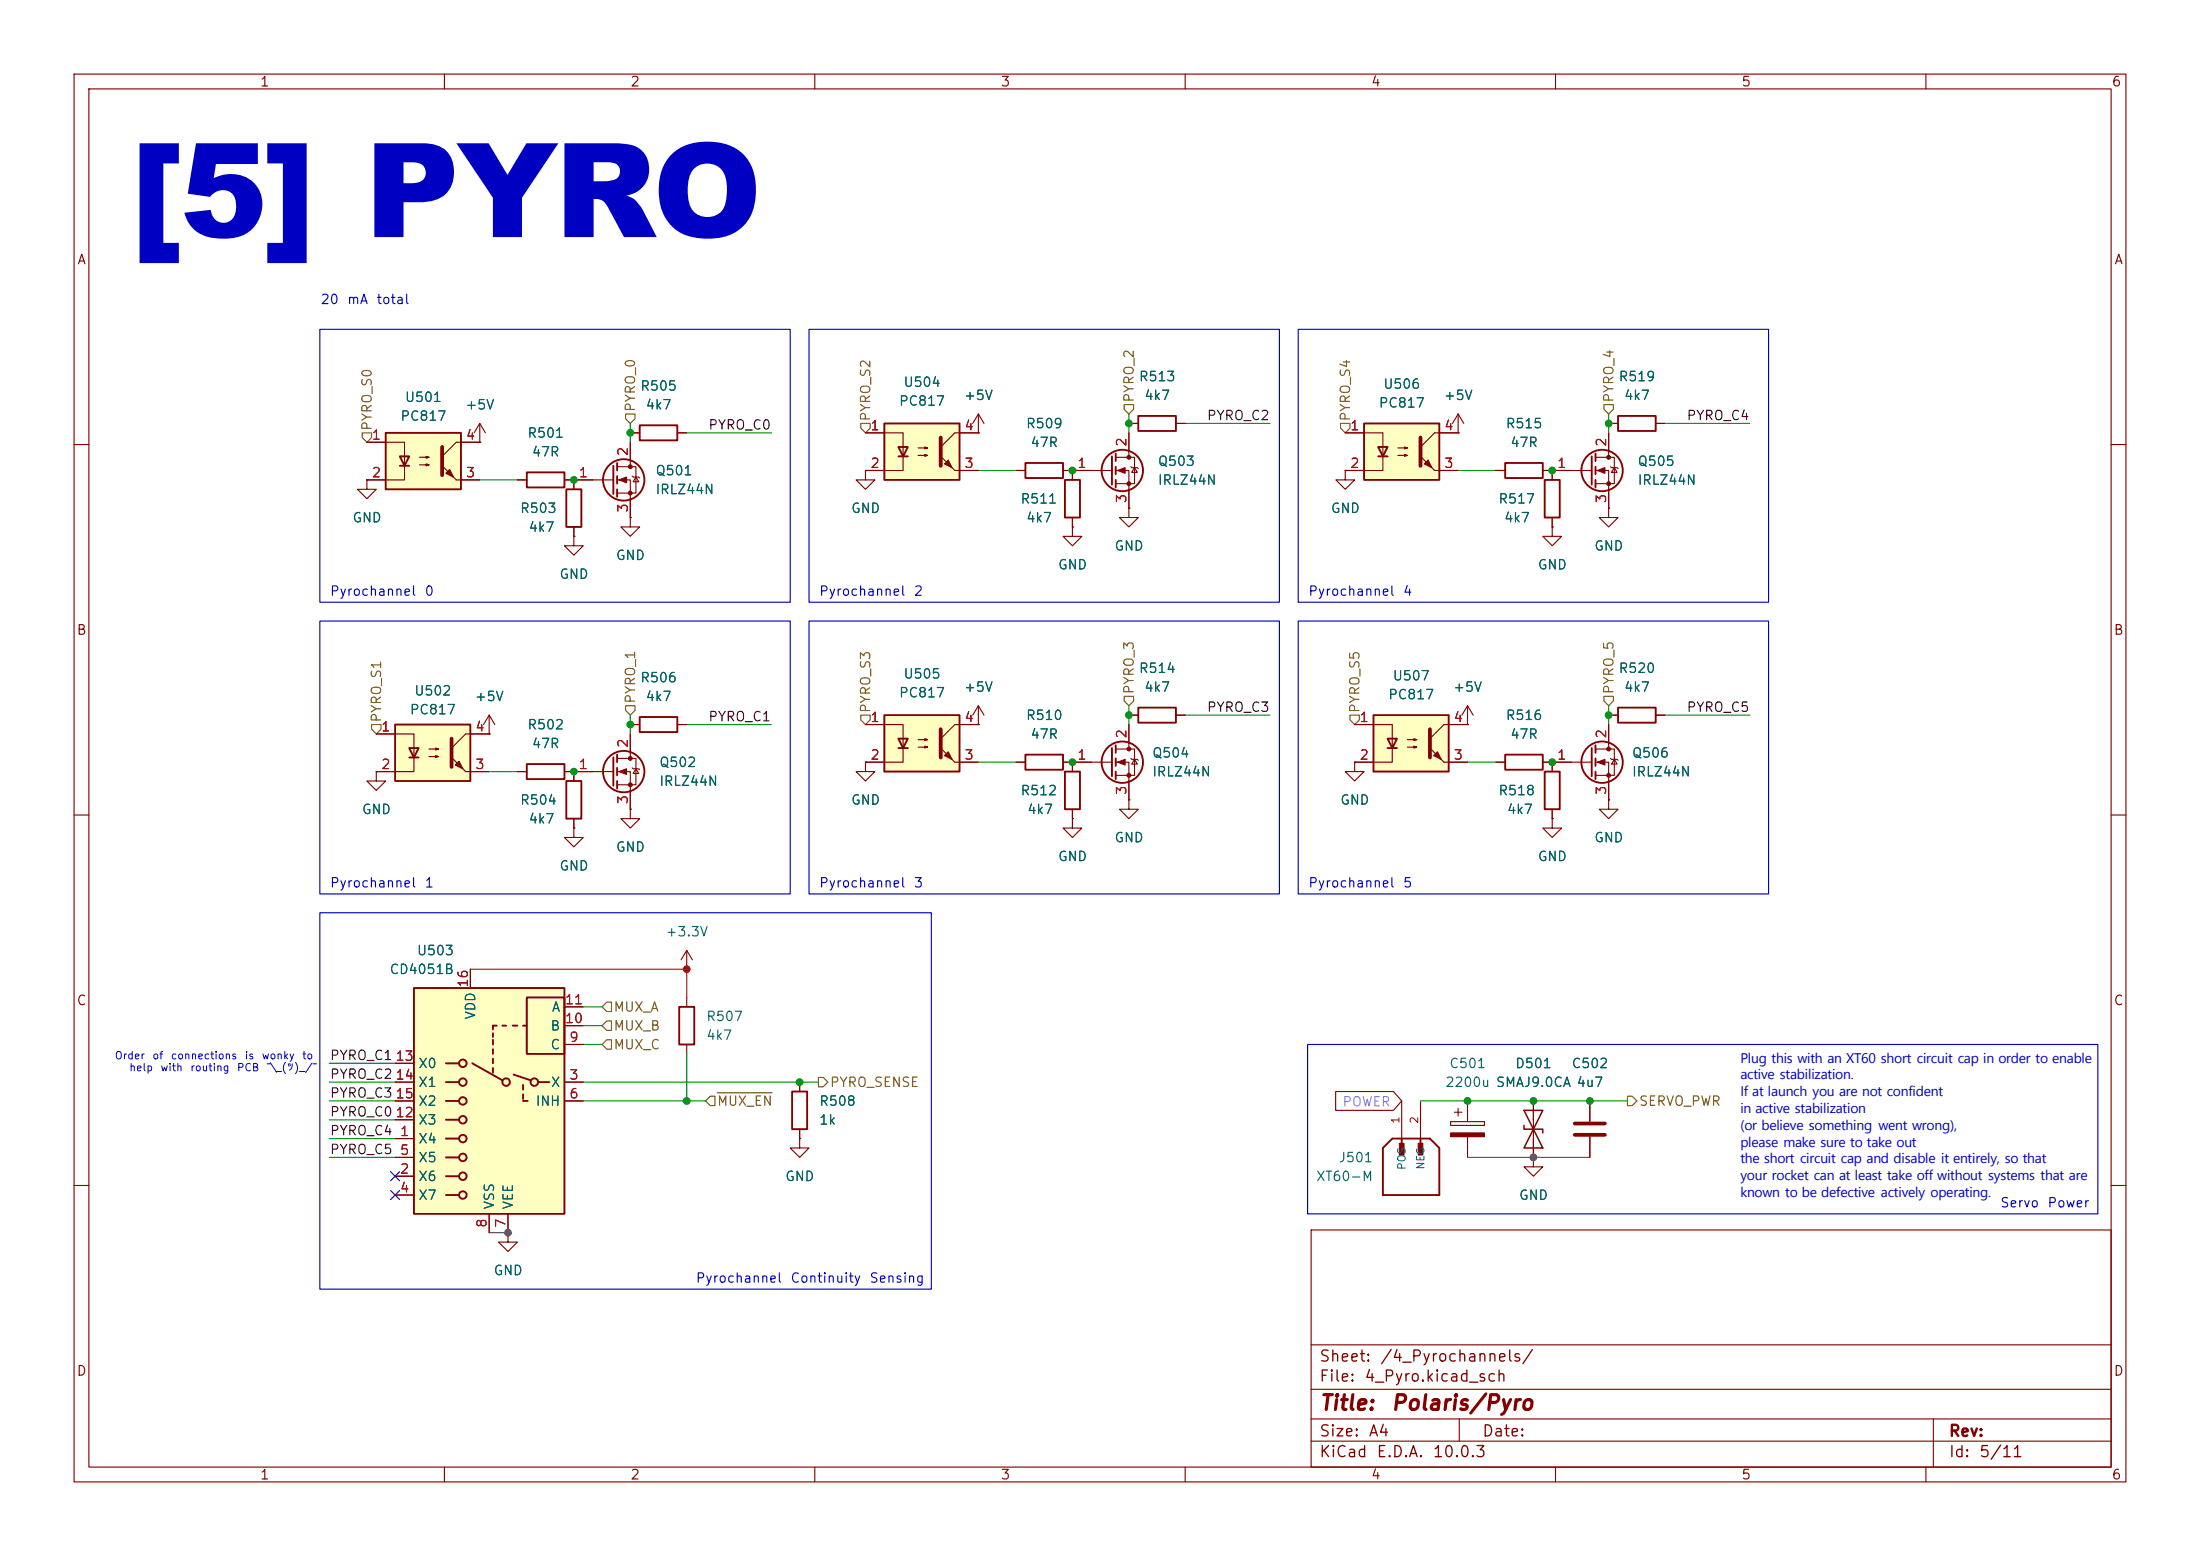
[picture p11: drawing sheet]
<svg xmlns="http://www.w3.org/2000/svg" width="297mm" height="210mm" viewBox="0 0 297 210" stroke-linecap="round" stroke-linejoin="round" font-family="sans-serif">
<g fill="none" stroke="#840000" stroke-width=".15">
<path d="M10 10h277v190h-277zM12 12h273v186h-273zM60 10v2M110 10v2M160 10v2M210 10v2M260 10v2M64.8 59.7h.1M64.8 57.2l-.8 1.2M64.8 57.2l.7 1.2M64.8 57.2v2.5M85.1 59.7v3.3"/>
<path d="M85.1 58.4h1.3M91.4 58.4h1.3M152.4 58.4v3.3M10 60h2M69.8 64.8h1.3M76.2 64.8h6.6M77.5 72.4v1.3h1.2l-1.2 1.2-1.3-1.2h1.3M77.5 72.4h.1M77.5 64.8v1.2M77.5 71.1v1.3M83.3 63h2.6v3.5h-2.6M83.3 64.8h1.8v5.1"/>
<path d="M85.1 69.9v1.2h1.3l-1.3 1.3-1.3-1.3h1.3M85.1 69.9h.1M85.3 64.3l.2 .1h.7l.2 .1M85.9 64.4l.3 .6h-.7zM137.2 63.5h1.2M143.5 63.5h6.6M144.8 63.5v1.3M144.8 69.9v1.2M150.6 61.7h2.6v3.6h-2.6M150.6 63.5h1.8v5.1M152.4 68.6v1.3h1.3l-1.3 1.2-1.3-1.2h1.3M152.4 68.6h.1"/>
<path d="M152.7 63l.1 .1h.7l.2 .1M153.2 63.1l.3 .7h-.7zM285 60h2M152.4 96.5h1.3M152.4 97.8v3.3M158.7 96.5h1.3M10 110h2M77.5 111.8v1.2h1.2l-1.2 1.3-1.3-1.3h1.3M77.5 111.8h.1M77.5 104.1v1.3M77.5 110.5v1.3M85.1 109.2v1.3h1.3l-1.3 1.3-1.3-1.3h1.3"/>
<path d="M85.1 109.2h.1M137.2 102.9h1.2M143.5 102.9h6.6M144.8 110.5v1.3h1.2l-1.2 1.2-1.3-1.2h1.3M144.8 110.5h.1M144.8 102.9v1.2M144.8 109.2v1.3M150.6 101.1h2.6v3.5h-2.6M150.6 102.9h1.8v5.1M152.4 108v1.2h1.3l-1.3 1.3-1.3-1.3h1.3M152.4 108h.1M152.7 102.4l.1 .1h.7l.2 .1"/>
<path d="M153.2 102.5l.3 .6h-.7zM285 110h2M107.9 153.7v1.2h1.3l-1.3 1.3-1.2-1.3h1.2M107.9 153.7h.1M107.9 146.1v1.2M107.9 152.4v1.3M207 156.2v1.3h1.3l-1.3 1.3-1.3-1.3h1.3M207 156.2h.1M10 160h2M177 166h108v32h-108zM285 160h2M60 198v2"/>
<path d="M110 198v2M160 198v2M177 194.5h108M177 191.5h108M177 187.5h108M177 181.5h108M197 191.5v3M210 198v2M260 198v2M261 191.5v6.5"/>
</g>
<g fill="none" stroke="#840000" stroke-width=".25">
<path d="M86.4 57.4h5v2h-5zM71.1 63.8h5.1v2h-5.1zM76.5 66h2v5.1h-2zM82.8 62.9v3.8M83.3 62.5v1M83.3 64.3v1M83.3 66v1.1M138.4 62.5h5.1v2h-5.1zM143.8 64.8h2v5.1h-2zM150.1 61.6v3.8M150.6 61.2v1M150.6 63v1"/>
<path d="M150.6 64.8v1M153.7 95.5h5v2h-5zM76.5 105.4h2v5.1h-2zM138.4 101.9h5.1v2h-5.1zM143.8 104.1h2v5.1h-2zM150.1 101v3.8M150.6 100.6v1M150.6 102.4v1M150.6 104.1v1.1M106.9 147.3h2.1v5.1h-2.1z"/>
<circle cx="84.2" cy="64.8" r="2.79"/>
<circle cx="151.5" cy="63.5" r="2.79"/>
<circle cx="151.5" cy="102.9" r="2.79"/>
</g>
<g fill="#840000" stroke="#840000" stroke-width=".15">
<path d="M83.6 64.8l1-.4v.8z"/>
<path d="M150.9 102.9l1-.4v.8z"/>
<path d="M150.9 63.5l1-.4v.8z"/>
<circle cx="85.1" cy="63" r=".25"/>
<circle cx="85.1" cy="66.5" r=".25"/>
<circle cx="152.4" cy="101.1" r=".25"/>
<circle cx="152.4" cy="104.6" r=".25"/>
<circle cx="152.4" cy="61.7" r=".25"/>
<circle cx="152.4" cy="65.3" r=".25"/>
</g>
<path d="M55.9 133.4h20.3v30.4h-20.3z" fill="#ffffc2"/>
<g fill="none" stroke="#840000" stroke-width=".25">
<path d="M86.4 96.8h5v2h-5zM71.1 103.1h5.1v2.1h-5.1zM82.8 102.2v3.8M83.3 101.9v1M83.3 103.6v1M83.3 105.4v1M55.9 133.4h20.3v30.4h-20.3zM66.5 139.4v.6M67.1 138.4h-.6v.5M67.8 138.4h.5M69.2 138.4h.6M70.6 138.4h.5"/>
<path d="M71.1 134.6h5.1v7.6h-5.1zM91.7 135.9h2v5.1h-2zM60.2 146.1h1.8M60.2 148.6h1.8M60.2 143.5h1.8M60.2 151.1h1.8M60.2 153.7h1.8M60.2 156.2h1.8M60.2 158.8h1.8M63.8 143.5l4 2.3M66.5 140.3v.7M66.5 141.6v.6"/>
<path d="M66.5 142.9v.6M66.5 144.1v.7M69.3 145l2.3 .8M70.6 146.4v.7M70.6 147.7v.6M70.6 148.6h.6M72.6 146.1h1.6M60.2 161.3h1.8"/>
<circle cx="84.2" cy="104.1" r="2.79"/>
<circle cx="62.5" cy="143.5" r=".51"/>
<circle cx="62.5" cy="148.6" r=".51"/>
<circle cx="62.5" cy="158.8" r=".51"/>
<circle cx="62.5" cy="151.1" r=".51"/>
<circle cx="62.5" cy="153.7" r=".51"/>
<circle cx="62.5" cy="156.2" r=".51"/>
<circle cx="62.5" cy="146.1" r=".51"/>
<circle cx="68.3" cy="146.1" r=".51"/>
<circle cx="72.1" cy="146.1" r=".51"/>
<circle cx="62.5" cy="161.3" r=".51"/>
</g>
<g fill="none" stroke="#840000" stroke-width=".15">
<path d="M85.1 99.1v3.3M85.1 97.8h1.3M91.4 97.8h1.3M50.8 104.1v1.3h1.3l-1.3 1.3-1.3-1.3h1.3M50.8 104.1h.1M69.8 104.1h1.3M76.2 104.1h6.6M83.3 102.4h2.6v3.5h-2.6M83.3 104.1h1.8v5.1M85.3 103.6l.2 .2h.7l.2 .1M85.9 103.8l.3 .6h-.7zM63.5 130.8v2.6"/>
<path d="M76.2 138.4h2.5M76.2 135.9h2.5M92.7 130.8h.1M92.7 128.3l-.8 1.2M92.7 128.3l.8 1.2M92.7 128.3v2.5M92.7 134.6v1.3M53.3 153.7h2.6M53.3 158.8h2.6M53.3 146.1h2.6M53.3 156.2h2.6M53.3 148.6h2.6"/>
<path d="M53.3 151.1h2.6M53.3 143.5h2.6M76.2 146.1h2.5M76.2 148.6h2.5M76.2 141h2.5M92.7 141v1.2M207 148.6v7.6M53.3 161.3h2.6M66 163.8v2.6M68.6 166.4v1.2h1.2l-1.2 1.3-1.3-1.3h1.3M68.6 166.4h.1M68.6 163.8v2.6"/>
</g>
<g fill="#840000" stroke="#840000" stroke-width=".15">
<path d="M83.6 104.1l1-.3v.7z"/>
<circle cx="85.1" cy="102.4" r=".25"/>
<circle cx="85.1" cy="105.9" r=".25"/>
</g>
<path d="M205.7 151.9v.5h2.6v.5M205.7 149.9h2.6l-1.3 2.5zM207 152.4l1.3 2.5h-2.6z" fill="none" stroke="#840000" stroke-width=".2"/>
<path d="M53.3 97.8h10.2v7.6h-10.2z" fill="#ffffc2"/>
<path d="M53.3 97.8h10.2v7.6h-10.2zM55.2 101h1.3l-.6 1.2zM55.2 102.2h1.3M203.2 101.9h5.1v2h-5.1zM208.5 104.1h2.1v5.1h-2.1z" fill="none" stroke="#840000" stroke-width=".25"/>
<g fill="none" stroke="#840000" stroke-width=".15">
<path d="M50.8 99.1h5.1v5h-5.1M66 99.1h.1M66 99.1h-3.1l-1.9 1.9M66 96.5l-.7 1.3M66 96.5l.8 1.3M66 96.5v2.6M57.9 101.1h1.3l-.4 .1v-.2l.4 .1M57.9 102.1h1.3l-.4 .1v-.2l.4 .1M62.9 104.1h3.1M182.9 102.9v1.2h1.2l-1.2 1.3-1.3-1.3h1.3M182.9 102.9h.1M201.9 102.9h1.3"/>
<path d="M208.3 102.9h1.2v1.2M209.5 110.5v1.3h1.3l-1.3 1.2-1.2-1.2h1.2M209.5 110.5h.1M209.5 109.2v1.3M217.2 108v1.2h1.2l-1.2 1.3-1.3-1.3h1.3M217.2 108h.1M214.6 148.6v2.8M214.6 153.4v2.8"/>
</g>
<path d="M61 99.7v3.8M212.6 151.6h4.1M212.6 153.2h4.1" fill="none" stroke="#840000" stroke-width=".51"/>
<g fill="#840000" stroke="#840000" stroke-width=".15">
<path d="M61.5 103.3l.5-.6 .5 1.1z"/>
<path d="M61 102.2l1.9 1.9z"/>
</g>
<path d="M185.4 96.5h10.2v7.6h-10.2z" fill="#ffffc2"/>
<path d="M185.4 96.5h10.2v7.6h-10.2zM187.3 99.7h1.3l-.6 1.3zM187.3 101h1.3M188 153.7h5l1.3 1.2v6.4h-7.6v-6.4zM189.2 153.7v1.9M191.8 153.7v1.9" fill="none" stroke="#840000" stroke-width=".25"/>
<path d="M182.9 97.8h5.1v5.1h-5.1M190 99.8h1.3l-.4 .1v-.2l.4 .1M198.1 97.8h-3.2l-1.9 1.9M190 100.8h1.3l-.4 .2v-.3l.4 .1M194.9 102.9h3.2M189.2 148.6v5.1M191.8 148.6v5.1M195.8 151.4h4.6v.5h-4.6zM196.3 150.1h1.1M196.8 149.6v1M198.1 148.6v2.8M198.1 153.4v2.8" fill="none" stroke="#840000" stroke-width=".15"/>
<path d="M193 98.4v3.8" fill="none" stroke="#840000" stroke-width=".51"/>
<g fill="#840000" stroke="#840000" stroke-width=".15">
<path d="M193.5 102l.6-.5 .5 1z"/>
<path d="M193 101l1.9 1.9z"/>
<path d="M195.8 152.9h4.6v.5h-4.6z"/>
</g>
<g fill="#840000" stroke="#840000" stroke-width=".14">
<path d="M188.9 154.3h.6v1.6h-.6z"/>
<path d="M191.5 154.3h.6v1.6h-.6z"/>
</g>
<path d="M184.1 57.2h10.2v7.6h-10.2z" fill="#ffffc2"/>
<g fill="none" stroke="#840000" stroke-width=".25">
<path d="M184.1 57.2h10.2v7.6h-10.2zM186.1 60.3h1.2l-.6 1.3zM186.1 61.6h1.2M214.9 61.6v3.8M215.4 61.2v1M215.4 63v1M215.4 64.8v1"/>
<circle cx="216.3" cy="63.5" r="2.79"/>
</g>
<g fill="none" stroke="#840000" stroke-width=".15">
<path d="M181.6 58.4h5.1v5.1h-5.1M196.8 58.4h-3.1l-1.9 1.9M217.2 58.4v3.3M188.7 60.5h1.3l-.4 .1v-.3l.4 .2M188.7 61.5h1.3l-.4 .1v-.3l.4 .2M193.7 63.5h3.1M209.5 63.5h5.4M215.4 61.7h2.5v3.6h-2.5M215.4 63.5h1.8v5.1M217.4 63l.2 .1h.7l.1 .1M217.9 63.1l.4 .7h-.7zM132.1 97.8h.1"/>
<path d="M132.1 95.3l-.8 1.2M132.1 95.3l.7 1.2M132.1 95.3v2.5"/>
</g>
<path d="M191.8 59.1v3.8" fill="none" stroke="#840000" stroke-width=".51"/>
<g fill="#840000" stroke="#840000" stroke-width=".15">
<path d="M192.3 62.6l.5-.5 .5 1z"/>
<path d="M191.8 61.6l1.9 1.9z"/>
<path d="M215.6 63.5l1.1-.4v.8z"/>
<circle cx="217.2" cy="61.7" r=".25"/>
<circle cx="217.2" cy="65.3" r=".25"/>
</g>
<path d="M119.4 96.5h10.1v7.6h-10.1z" fill="#ffffc2"/>
<g fill="none" stroke="#840000" stroke-width=".25">
<path d="M218.4 56.1h5.1v2.1h-5.1zM203.2 62.5h5.1v2h-5.1zM208.5 64.8h2.1v5.1h-2.1zM119.4 96.5h10.1v7.6h-10.1zM121.3 99.7h1.3l-.7 1.3zM218.4 95.5h5.1v2h-5.1zM121.3 101h1.3M214.9 101v3.8M215.4 100.6v1M215.4 102.4v1M215.4 104.1v1.1"/>
<circle cx="216.3" cy="102.9" r="2.79"/>
</g>
<g fill="none" stroke="#840000" stroke-width=".15">
<path d="M196.8 58.4h.1M196.8 55.9l-.7 1.3M196.8 55.9l.8 1.3M196.8 55.9v2.5M217.2 57.2h1.2M223.5 57.2h1.3M181.6 63.5v1.3h1.3l-1.3 1.2-1.3-1.2h1.3M181.6 63.5h.1M201.9 63.5h1.3M208.3 63.5h1.2v1.3M209.5 71.1v1.3h1.3l-1.3 1.3-1.2-1.3h1.2M209.5 71.1h.1"/>
<path d="M209.5 69.9v1.2M217.2 68.6v1.3h1.2l-1.2 1.2-1.3-1.2h1.3M217.2 68.6h.1M116.8 97.8h5.1v5.1h-5.1M124 99.8h1.2l-.4 .1v-.2l.4 .1M132.1 97.8h-3.2l-1.9 1.9M198.1 97.8h.1M198.1 95.3l-.7 1.2M198.1 95.3l.8 1.2M198.1 95.3v2.5M217.2 97.8v3.3M217.2 96.5h1.2"/>
<path d="M223.5 96.5h1.3M116.8 102.9v1.2h1.3l-1.3 1.3-1.2-1.3h1.2M116.8 102.9h.1M124 100.8h1.2l-.4 .2v-.3l.4 .1M128.9 102.9h3.2M209.5 102.9h5.4M215.4 101.1h2.5v3.5h-2.5M215.4 102.9h1.8v5.1M217.4 102.4l.2 .1h.7l.1 .1M217.9 102.5l.4 .6h-.7z"/>
</g>
<path d="M127 98.4v3.8" fill="none" stroke="#840000" stroke-width=".51"/>
<g fill="#840000" stroke="#840000" stroke-width=".15">
<path d="M127.5 102l.5-.5 .5 1z"/>
<path d="M127 101l1.9 1.9z"/>
<path d="M215.6 102.9l1.1-.4v.8z"/>
<circle cx="217.2" cy="101.1" r=".25"/>
<circle cx="217.2" cy="104.6" r=".25"/>
</g>
<path d="M52.1 58.4h10.1v7.6h-10.1z" fill="#ffffc2"/>
<path d="M52.1 58.4h10.1v7.6h-10.1zM153.7 56.1h5v2.1h-5zM54 61.6h1.2l-.6 1.3zM54 62.9h1.2" fill="none" stroke="#840000" stroke-width=".25"/>
<path d="M49.5 59.7h5.1v5.1h-5.1M64.8 59.7h-3.2l-1.9 1.9M152.4 57.2h1.3M158.7 57.2h1.3M56.6 61.7h1.3l-.4 .1v-.2l.4 .1M56.6 62.7h1.3l-.4 .2v-.3l.4 .1M61.6 64.8h3.2M144.8 71.1v1.3h1.2l-1.2 1.3-1.3-1.3h1.3M144.8 71.1h.1" fill="none" stroke="#840000" stroke-width=".15"/>
<path d="M59.7 60.3v3.8" fill="none" stroke="#840000" stroke-width=".51"/>
<g fill="#840000" stroke="#840000" stroke-width=".15">
<path d="M60.2 63.9l.5-.5 .5 1z"/>
<path d="M59.7 62.9l1.9 1.9z"/>
</g>
<path d="M119.4 57.2h10.1v7.6h-10.1z" fill="#ffffc2"/>
<path d="M119.4 57.2h10.1v7.6h-10.1zM121.3 60.3h1.3l-.7 1.3zM121.3 61.6h1.3" fill="none" stroke="#840000" stroke-width=".25"/>
<g fill="none" stroke="#840000" stroke-width=".15">
<path d="M49.5 59.7h2.6M62.2 59.7h2.6M64.8 59.7h.1M85.1 58.4h1.3M85.1 59.7v2.5M91.4 58.4h1.3M116.8 58.4h5.1v5.1h-5.1M132.1 58.4h.1M132.1 58.4h-3.2l-1.9 1.9M132.1 55.9l-.8 1.3M132.1 55.9l.7 1.3M132.1 55.9v2.5"/>
<path d="M152.4 57.2h1.3M152.4 58.4v2.6M158.7 57.2h1.3M181.6 58.4h2.5M194.3 58.4h2.5M196.8 58.4h.1M217.2 57.2h1.2M217.2 58.4v2.6M223.5 57.2h1.3M49.5 64.8v1.2h1.3l-1.3 1.3-1.2-1.3h1.2M49.5 64.8h.1M49.5 64.8h2.6"/>
<path d="M62.2 64.8h2.6M69.8 64.8h1.3M76.2 64.8h3.8M77.5 72.4h.1M77.5 64.8v1.2M77.5 71.1v1.3M85.1 69.9h.1M85.1 67.3v2.6M116.8 63.5v1.3h1.3l-1.3 1.2-1.2-1.2h1.2M116.8 63.5h.1M124 60.5h1.2l-.4 .1v-.3l.4 .2M124 61.5h1.2l-.4 .1v-.3l.4 .2"/>
<path d="M128.9 63.5h3.2M137.2 63.5h1.2M143.5 63.5h3.8M144.8 71.1h.1M144.8 63.5v1.3M144.8 69.9v1.2M152.4 68.6h.1M152.4 66v2.6M181.6 63.5h.1M181.6 63.5h2.5M194.3 63.5h2.5M201.9 63.5h1.3"/>
<path d="M208.3 63.5h3.8M209.5 71.1h.1M209.5 63.5v1.3M209.5 69.9v1.2M217.2 68.6h.1M217.2 66v2.6M50.8 99.1h2.5M63.5 99.1h2.5M66 99.1h.1M85.1 97.8h1.3M85.1 99.1v2.5M91.4 97.8h1.3"/>
<path d="M116.8 97.8h2.6M129.5 97.8h2.6M132.1 97.8h.1M152.4 96.5h1.3M152.4 97.8v2.5M158.7 96.5h1.3M182.9 97.8h2.5M195.6 97.8h2.5M198.1 97.8h.1M217.2 96.5h1.2M217.2 97.8v2.5M223.5 96.5h1.3"/>
<path d="M50.8 104.1h.1M50.8 104.1h2.5M63.5 104.1h2.5M69.8 104.1h1.3M76.2 104.1h3.8M77.5 111.8h.1M77.5 104.1v1.3M77.5 110.5v1.3M85.1 109.2h.1M85.1 106.7v2.5M116.8 102.9h.1M116.8 102.9h2.6"/>
<path d="M129.5 102.9h2.6M137.2 102.9h1.2M143.5 102.9h3.8M144.8 110.5h.1M144.8 102.9v1.2M144.8 109.2v1.3M152.4 108h.1M152.4 105.4v2.6M182.9 102.9h.1M182.9 102.9h2.5M195.6 102.9h2.5M201.9 102.9h1.3"/>
<path d="M208.3 102.9h3.8M209.5 110.5h.1M209.5 102.9v1.2M209.5 109.2v1.3M217.2 108h.1M217.2 105.4v2.6M63.5 130.8v2.6M76.2 138.4h2.5M76.2 135.9h2.5M53.3 153.7h2.6M53.3 158.8h2.6M53.3 146.1h2.6"/>
<path d="M53.3 156.2h2.6M53.3 148.6h2.6M53.3 151.1h2.6M53.3 143.5h2.6M76.2 146.1h2.5M76.2 148.6h2.5M76.2 141h2.5M107.9 153.7h.1M107.9 146.1v1.2M107.9 152.4v1.3M180.3 147.3h7.8l1.1 1.3-1.1 1.3h-7.8zM207 156.2h.1"/>
<path d="M207 148.6v2.5M207 153.7v2.5M214.6 148.6v2.8M214.6 153.4v2.8M53.3 161.3h2.6M66 163.8v2.6M68.6 166.4h.1M68.6 163.8v2.6"/>
</g>
<path d="M127 59.1v3.8" fill="none" stroke="#840000" stroke-width=".51"/>
<g fill="#840000" stroke="#840000" stroke-width=".15">
<path d="M127.5 62.6l.5-.5 .5 1z"/>
<path d="M127 61.6l1.9 1.9z"/>
</g>
<g fill="none" stroke="#725600" stroke-width=".15">
<path d="M48.9 58.4h1.3v.7l-.7 .6-.6-.6zM84.5 55.9h1.2v.6l-.6 .7-.6-.7zM116.2 57.2h1.3v.6l-.7 .6-.6-.6zM151.8 54.6h1.2v.6l-.6 .7-.6-.7zM181 57.2h1.2v.6l-.6 .6-.6-.6zM216.5 54.6h1.3v.6l-.6 .7-.7-.7zM50.2 97.8h1.2v.6l-.6 .7-.6-.7zM84.5 95.3h1.2v.6l-.6 .6-.6-.6zM116.2 96.5h1.3v.7l-.7 .6-.6-.6zM151.8 94h1.2v.6l-.6 .7-.6-.7zM182.2 96.5h1.3v.7l-.6 .6-.7-.6zM216.5 94h1.3v.6l-.6 .7-.7-.7z"/>
<path d="M81.9 135.3h.6v1.2h-.6l-.6-.6zM81.9 137.8h.6v1.3h-.6l-.6-.7zM81.9 140.3h.6v1.3h-.6l-.6-.6zM95.9 148h.6v1.2h-.6l-.7-.6zM96.8 147.5h7.4M110.5 145.4h.6l.7 .7-.7 .6h-.6zM219.7 148h.6l.7 .6-.7 .6h-.6z"/>
</g>
<g fill="none" stroke="#009600" stroke-width=".15">
<path d="M85.1 57.2v2.5M92.7 58.4h11.4M152.4 55.9v2.5M160 57.2h11.4M217.2 55.9v2.5M224.8 57.2h11.4M64.8 64.8h5M132.1 63.5h5.1M196.8 63.5h5.1M85.1 96.5v2.6M92.7 97.8h11.4M152.4 95.3v2.5"/>
<path d="M160 96.5h11.4M217.2 95.3v2.5M224.8 96.5h11.4M66 104.1h3.8M132.1 102.9h5.1M198.1 102.9h3.8M78.7 138.4h2.6M78.7 135.9h2.6M44.4 148.6h8.9M44.4 153.7h8.9M44.4 151.1h8.9M44.4 143.5h8.9"/>
<path d="M44.4 146.1h8.9M44.4 156.2h8.9M78.7 148.6h16.5M78.7 141h2.6M78.7 146.1h31.8M92.7 142.2v6.4M191.8 148.6h27.9"/>
</g>
<path d="M63.5 130.8h29.2v3.8" fill="none" stroke="#f00" stroke-width=".15"/>
<path d="M198.1 156.2h16.5M66 166.4h2.6" fill="none" stroke="#595959" stroke-width=".15"/>
<path d="M52.7 158.1l1.2 1.3M53.9 158.1l-1.2 1.3M52.7 160.7l1.2 1.2M53.9 160.7l-1.2 1.2" fill="none" stroke="#000084" stroke-width=".15"/>
<path d="M43.2 44.5h63.5v36.8h-63.5zM109.2 44.5h63.5v36.8h-63.5zM175.3 44.5h63.5v36.8h-63.5zM43.2 83.8h63.5v36.9h-63.5zM109.2 83.8h63.5v36.9h-63.5zM175.3 83.8h63.5v36.9h-63.5zM43.2 123.2h82.5v50.8h-82.5zM176.5 141h106.7v22.8h-106.7z" fill="none" stroke="#0000c2" stroke-width=".15"/>
<g fill="#595959" stroke="#595959" stroke-width=".14">
<circle cx="68.6" cy="166.4" r=".46"/>
<circle cx="207" cy="156.2" r=".46"/>
</g>
<g fill="#009600" stroke="#009600" stroke-width=".14">
<circle cx="77.5" cy="104.1" r=".46"/>
<circle cx="92.7" cy="148.6" r=".46"/>
<circle cx="217.2" cy="96.5" r=".46"/>
<circle cx="207" cy="148.6" r=".46"/>
<circle cx="198.1" cy="148.6" r=".46"/>
<circle cx="214.6" cy="148.6" r=".46"/>
<circle cx="152.4" cy="57.2" r=".46"/>
<circle cx="152.4" cy="96.5" r=".46"/>
<circle cx="144.8" cy="102.9" r=".46"/>
<circle cx="144.8" cy="63.5" r=".46"/>
<circle cx="107.9" cy="146.1" r=".46"/>
<circle cx="85.1" cy="97.8" r=".46"/>
<circle cx="217.2" cy="57.2" r=".46"/>
<circle cx="209.5" cy="63.5" r=".46"/>
<circle cx="209.5" cy="102.9" r=".46"/>
<circle cx="85.1" cy="58.4" r=".46"/>
<circle cx="77.5" cy="64.8" r=".46"/>
</g>
<circle cx="92.7" cy="130.8" r=".46" fill="#f00" stroke="#f00" stroke-width=".14"/>
<text font-size="17.7" fill="#0000c2" x="17.7" y="32">[5] PYRO</text>
<g font-size="2" fill="#840000">
<text x="178" y="190.8">Title:</text>
<text x="187.7" y="190.8">Polaris/Pyro</text>
</g>
<g font-size="1.9" fill="#0000c2">
<text x="234.9" y="143.4">Plug this with an XT60 short circuit cap in order to enable</text>
<text x="234.9" y="145.7">active stabilization.</text>
<text x="234.9" y="147.9">If at launch you are not confident</text>
<text x="234.9" y="150.2">in active stabilization</text>
<text x="234.9" y="152.5">(or believe something went wrong),</text>
<text x="234.9" y="154.8">please make sure to take out</text>
<text x="234.9" y="157">the short circuit cap and disable it entirely, so that</text>
<text x="234.9" y="159.3">your rocket can at least take off without systems that are</text>
<text x="234.9" y="161.6">known to be defective actively operating.</text>
</g>
<g font-size="1.5" fill="#840000">
<text x="178" y="184.2">Sheet:</text>
<text x="186.2" y="184.2">/4_Pyrochannels/</text>
<text x="178" y="186.9">File:</text>
<text x="184.1" y="186.9">4_Pyro.kicad_sch</text>
<text x="178" y="197.1">KiCad</text>
<text x="178" y="194.3">Size:</text>
<text x="184.7" y="194.3">A4</text>
<text x="185.7" y="197.1">E.D.A.</text>
<text x="193.3" y="197.1">10.0.3</text>
<text x="200" y="194.3">Date:</text>
<text x="263" y="194.3">Rev:</text>
<text x="263" y="197.1">Id:</text>
<text x="267.1" y="197.1">5/11</text>
</g>
<g font-size="1.3" fill="#840000">
<text x="35" y="12">1</text>
<text x="85" y="12">2</text>
<text x="135" y="12">3</text>
<text x="185" y="12">4</text>
<text x="235" y="12">5</text>
<text x="285" y="12">6</text>
<text x="10.3" y="36">A</text>
<text x="285.3" y="36">A</text>
<text x="10.3" y="86">B</text>
<text x="285.3" y="86">B</text>
<text x="10.3" y="136">C</text>
<text x="285.3" y="136">C</text>
<text x="10.3" y="186">D</text>
<text x="285.3" y="186">D</text>
<text x="35" y="200">1</text>
<text x="85" y="200">2</text>
<text x="135" y="200">3</text>
<text x="185" y="200">4</text>
<text x="235" y="200">5</text>
<text x="285" y="200">6</text>
</g>
<g font-size="1.3" fill="#0000c2">
<text x="43.2" y="41.4">20</text>
<text x="46.8" y="41.4">mA</text>
<text x="50.7" y="41.4">total</text>
<text x="44.4" y="80.7">Pyrochannel</text>
<text x="57.2" y="80.7">0</text>
<text x="110.5" y="80.7">Pyrochannel</text>
<text x="123.3" y="80.7">2</text>
<text x="176.5" y="80.7">Pyrochannel</text>
<text x="189.3" y="80.7">4</text>
<text x="44.4" y="120.1">Pyrochannel</text>
<text x="57.2" y="120.1">1</text>
<text x="110.5" y="120.1">Pyrochannel</text>
<text x="123.3" y="120.1">3</text>
<text x="176.5" y="120.1">Pyrochannel</text>
<text x="189.3" y="120.1">5</text>
<text x="269.9" y="163.3">Servo</text>
<text x="276.3" y="163.3">Power</text>
<text x="93.8" y="173.4">Pyrochannel</text>
<text x="106.6" y="173.4">Continuity</text>
<text x="117.3" y="173.4">Sensing</text>
</g>
<g font-size="1.3" fill="#006464">
<text x="86.3" y="53">R505</text>
<text x="121.9" y="52.5">U504</text>
<text x="153.7" y="51.8">R513</text>
<text x="186.6" y="52.8">U506</text>
<text x="218.4" y="51.8">R519</text>
<text x="54" y="57.1">PC817</text>
<text x="54.6" y="54.6">U501</text>
<text x="62.7" y="55.6">+5V</text>
<text x="71.1" y="59.4">R501</text>
<text x="87.1" y="55.6">4k7</text>
<text x="121.3" y="55.1">PC817</text>
<text x="130" y="54.3">+5V</text>
<text x="138.4" y="58.1">R509</text>
<text x="154.4" y="54.3">4k7</text>
<text x="186" y="55.3">PC817</text>
<text x="194.8" y="54.3">+5V</text>
<text x="203.2" y="58.1">R515</text>
<text x="219.2" y="54.3">4k7</text>
<text x="71.7" y="61.9">47R</text>
<text x="88.4" y="64.5">Q501</text>
<text x="139" y="60.7">47R</text>
<text x="156.2" y="65.7">IRLZ44N</text>
<text x="156.2" y="63.2">Q503</text>
<text x="203.8" y="60.7">47R</text>
<text x="221" y="65.7">IRLZ44N</text>
<text x="221" y="63.2">Q505</text>
<text x="47.5" y="70.8">GND</text>
<text x="70.1" y="69.6">R503</text>
<text x="88.4" y="67">IRLZ44N</text>
<text x="114.8" y="69.6">GND</text>
<text x="137.7" y="68.3">R511</text>
<text x="138.4" y="70.8">4k7</text>
<text x="179.6" y="69.6">GND</text>
<text x="202.2" y="68.3">R517</text>
<text x="203" y="70.8">4k7</text>
<text x="71.3" y="72.1">4k7</text>
<text x="83.1" y="75.9">GND</text>
<text x="142.7" y="77.2">GND</text>
<text x="150.4" y="74.6">GND</text>
<text x="207.5" y="77.2">GND</text>
<text x="215.1" y="74.6">GND</text>
<text x="75.4" y="78.4">GND</text>
<text x="55.8" y="94.2">U502</text>
<text x="64" y="95">+5V</text>
<text x="86.3" y="92.4">R506</text>
<text x="87.1" y="95">4k7</text>
<text x="121.3" y="94.4">PC817</text>
<text x="121.9" y="91.9">U505</text>
<text x="130" y="93.7">+5V</text>
<text x="153.7" y="91.1">R514</text>
<text x="154.4" y="93.7">4k7</text>
<text x="187.3" y="94.7">PC817</text>
<text x="187.9" y="92.2">U507</text>
<text x="196.1" y="93.7">+5V</text>
<text x="218.4" y="91.1">R520</text>
<text x="219.2" y="93.7">4k7</text>
<text x="55.2" y="96.7">PC817</text>
<text x="71.1" y="98.8">R502</text>
<text x="71.7" y="101.3">47R</text>
<text x="138.4" y="97.5">R510</text>
<text x="139" y="100">47R</text>
<text x="203.2" y="97.5">R516</text>
<text x="203.8" y="100">47R</text>
<text x="88.9" y="106.4">IRLZ44N</text>
<text x="88.9" y="103.8">Q502</text>
<text x="137.7" y="107.7">R512</text>
<text x="155.5" y="105.1">IRLZ44N</text>
<text x="155.5" y="102.6">Q504</text>
<text x="202.2" y="107.7">R518</text>
<text x="220.2" y="105.1">IRLZ44N</text>
<text x="220.2" y="102.6">Q506</text>
<text x="48.8" y="110.2">GND</text>
<text x="70.1" y="108.9">R504</text>
<text x="71.3" y="111.5">4k7</text>
<text x="114.8" y="108.9">GND</text>
<text x="138.6" y="110.2">4k7</text>
<text x="180.8" y="108.9">GND</text>
<text x="203.3" y="110.2">4k7</text>
<text x="75.4" y="117.8">GND</text>
<text x="83.1" y="115.3">GND</text>
<text x="142.7" y="116.5">GND</text>
<text x="150.4" y="114">GND</text>
<text x="207.5" y="116.5">GND</text>
<text x="215.1" y="114">GND</text>
<text x="52.5" y="131.8">CD4051B</text>
<text x="56.2" y="129.2">U503</text>
<text x="89.8" y="126.7">+3.3V</text>
<text x="64.5" y="137.7" transform="rotate(-90 64.5 137.7)">VDD</text>
<text x="74.4" y="136.9">A</text>
<text x="74.2" y="141.9">C</text>
<text x="74.2" y="139.4">B</text>
<text x="95.3" y="138.1">R507</text>
<text x="95.3" y="140.7">4k7</text>
<text x="56.4" y="144.5">X0</text>
<text x="56.4" y="147">X1</text>
<text x="56.4" y="149.6">X2</text>
<text x="72.2" y="149.6">INH</text>
<text x="74.3" y="147">X</text>
<text x="110.5" y="149.6">R508</text>
<text x="195" y="147">2200u SMAJ9.0CA 4u7</text>
<text x="195.6" y="144.5">C501</text>
<text x="201.9" y="147">SMAJ9.0CA 4u7</text>
<text x="204.5" y="144.5">D501</text>
<text x="212.1" y="144.5">C502</text>
<text x="56.4" y="154.6">X4</text>
<text x="56.4" y="152.1">X3</text>
<text x="110.5" y="152.1">1k</text>
<text x="56.4" y="159.7">X6</text>
<text x="56.4" y="157.2">X5</text>
<text x="105.9" y="159.7">GND</text>
<text x="177.6" y="159.7">XT60-M</text>
<text x="180.6" y="157.2">J501</text>
<text x="56.4" y="162.3">X7</text>
<text x="67" y="163.3" transform="rotate(-90 67 163.3)">VSS</text>
<text x="69.6" y="163.3" transform="rotate(-90 69.6 163.3)">VEE</text>
<text x="205" y="162.3">GND</text>
<text x="66.5" y="172.4">GND</text>
</g>
<g font-size="1.3" fill="#a90000">
<text x="50.1" y="59.7">1</text>
<text x="62.8" y="59.7">4</text>
<text x="117.4" y="58.4">1</text>
<text x="130.1" y="58.4">4</text>
<text x="182.2" y="58.4">1</text>
<text x="194.9" y="58.4">4</text>
<text x="50.1" y="64.7">2</text>
<text x="62.8" y="64.7">3</text>
<text x="78" y="64.7">1</text>
<text x="85.1" y="61.7" transform="rotate(-90 85.1 61.7)">2</text>
<text x="117.4" y="63.5">2</text>
<text x="130.1" y="63.5">3</text>
<text x="145.3" y="63.5">1</text>
<text x="152.4" y="60.4" transform="rotate(-90 152.4 60.4)">2</text>
<text x="182.2" y="63.5">2</text>
<text x="194.9" y="63.5">3</text>
<text x="210.1" y="63.5">1</text>
<text x="217.1" y="60.4" transform="rotate(-90 217.1 60.4)">2</text>
<text x="85.1" y="69.3" transform="rotate(-90 85.1 69.3)">3</text>
<text x="152.4" y="68" transform="rotate(-90 152.4 68)">3</text>
<text x="217.1" y="68" transform="rotate(-90 217.1 68)">3</text>
<text x="51.4" y="99">1</text>
<text x="64.1" y="99">4</text>
<text x="85.1" y="101" transform="rotate(-90 85.1 101)">2</text>
<text x="117.4" y="97.8">1</text>
<text x="130.1" y="97.8">4</text>
<text x="152.4" y="99.8" transform="rotate(-90 152.4 99.8)">2</text>
<text x="183.4" y="97.8">1</text>
<text x="196.1" y="97.8">4</text>
<text x="217.1" y="99.8" transform="rotate(-90 217.1 99.8)">2</text>
<text x="51.4" y="104.1">2</text>
<text x="64.1" y="104.1">3</text>
<text x="78" y="104.1">1</text>
<text x="117.4" y="102.8">2</text>
<text x="130.1" y="102.8">3</text>
<text x="145.3" y="102.8">1</text>
<text x="152.4" y="107.4" transform="rotate(-90 152.4 107.4)">3</text>
<text x="183.4" y="102.8">2</text>
<text x="196.1" y="102.8">3</text>
<text x="210.1" y="102.8">1</text>
<text x="217.1" y="107.4" transform="rotate(-90 217.1 107.4)">3</text>
<text x="85.1" y="108.7" transform="rotate(-90 85.1 108.7)">3</text>
<text x="63.5" y="133.4" transform="rotate(-90 63.5 133.4)">16</text>
<text x="76.2" y="135.9">11</text>
<text x="53.3" y="143.5">13</text>
<text x="76.2" y="138.4">10</text>
<text x="76.8" y="140.9">9</text>
<text x="53.3" y="146">14</text>
<text x="53.3" y="148.6">15</text>
<text x="76.8" y="146">3</text>
<text x="76.8" y="148.6">6</text>
<text x="53.3" y="151.1">12</text>
<text x="53.9" y="153.6">1</text>
<text x="53.9" y="158.7">2</text>
<text x="53.9" y="161.3">4</text>
<text x="53.9" y="156.2">5</text>
<text x="66" y="165.8" transform="rotate(-90 66 165.8)">8</text>
<text x="68.6" y="165.8" transform="rotate(-90 68.6 165.8)">7</text>
</g>
<g font-size="1.3" fill="#725600">
<text x="50.5" y="58.2" transform="rotate(-90 50.5 58.2)">PYRO_S0</text>
<text x="86.1" y="55.7" transform="rotate(-90 86.1 55.7)">PYRO_0</text>
<text x="117.8" y="57" transform="rotate(-90 117.8 57)">PYRO_S2</text>
<text x="153.4" y="54.4" transform="rotate(-90 153.4 54.4)">PYRO_2</text>
<text x="182.6" y="57" transform="rotate(-90 182.6 57)">PYRO_S4</text>
<text x="218.1" y="54.4" transform="rotate(-90 218.1 54.4)">PYRO_4</text>
<text x="86.1" y="95.1" transform="rotate(-90 86.1 95.1)">PYRO_1</text>
<text x="153.4" y="93.8" transform="rotate(-90 153.4 93.8)">PYRO_3</text>
<text x="218.1" y="93.8" transform="rotate(-90 218.1 93.8)">PYRO_5</text>
<text x="51.8" y="97.6" transform="rotate(-90 51.8 97.6)">PYRO_S1</text>
<text x="117.8" y="96.3" transform="rotate(-90 117.8 96.3)">PYRO_S3</text>
<text x="183.9" y="96.3" transform="rotate(-90 183.9 96.3)">PYRO_S5</text>
<text x="82.7" y="136.9">MUX_A</text>
<text x="82.7" y="141.9">MUX_C</text>
<text x="82.7" y="139.4">MUX_B</text>
<text x="96.7" y="149.6">MUX_EN</text>
<text x="112" y="147">PYRO_SENSE</text>
<text x="221.2" y="149.6">SERVO_PWR</text>
</g>
<g font-size="1.3" fill="#0f0f0f">
<text x="95.5" y="58.3">PYRO_C0</text>
<text x="162.8" y="57">PYRO_C2</text>
<text x="227.6" y="57">PYRO_C4</text>
<text x="95.5" y="97.7">PYRO_C1</text>
<text x="162.8" y="96.4">PYRO_C3</text>
<text x="227.6" y="96.4">PYRO_C5</text>
<text x="44.4" y="143.4">PYRO_C1</text>
<text x="44.4" y="148.5">PYRO_C3</text>
<text x="44.4" y="145.9">PYRO_C2</text>
<text x="44.4" y="153.5">PYRO_C4</text>
<text x="44.4" y="151">PYRO_C0</text>
<text x="44.4" y="156.1">PYRO_C5</text>
</g>
<text font-size="1.3" fill="#f0f" x="181.1" y="149.7">POWER</text>
<g font-size="1" fill="#0000c2">
<text x="15.4" y="143.2">Order</text>
<text x="20.5" y="143.2">of</text>
<text x="23" y="143.2">connections</text>
<text x="32.9" y="143.2">is</text>
<text x="35.3" y="143.2">wonky</text>
<text x="40.7" y="143.2">to</text>
<text x="17.4" y="144.8">help</text>
<text x="21.6" y="144.8">with</text>
<text x="25.6" y="144.8">routing</text>
<text x="31.9" y="144.8">PCB</text>
<text x="35.9" y="144.8">¯\_(ツ)_/¯</text>
</g>
<g font-size="1" fill="#a90000">
<text x="189.2" y="151.7" transform="rotate(-90 189.2 151.7)">1</text>
<text x="191.7" y="151.7" transform="rotate(-90 191.7 151.7)">2</text>
</g>
<g font-size="1" fill="#006464">
<text x="190" y="158" transform="rotate(-90 190 158)">POS</text>
<text x="192.5" y="157.9" transform="rotate(-90 192.5 157.9)">NEG</text>
</g>
</svg>
